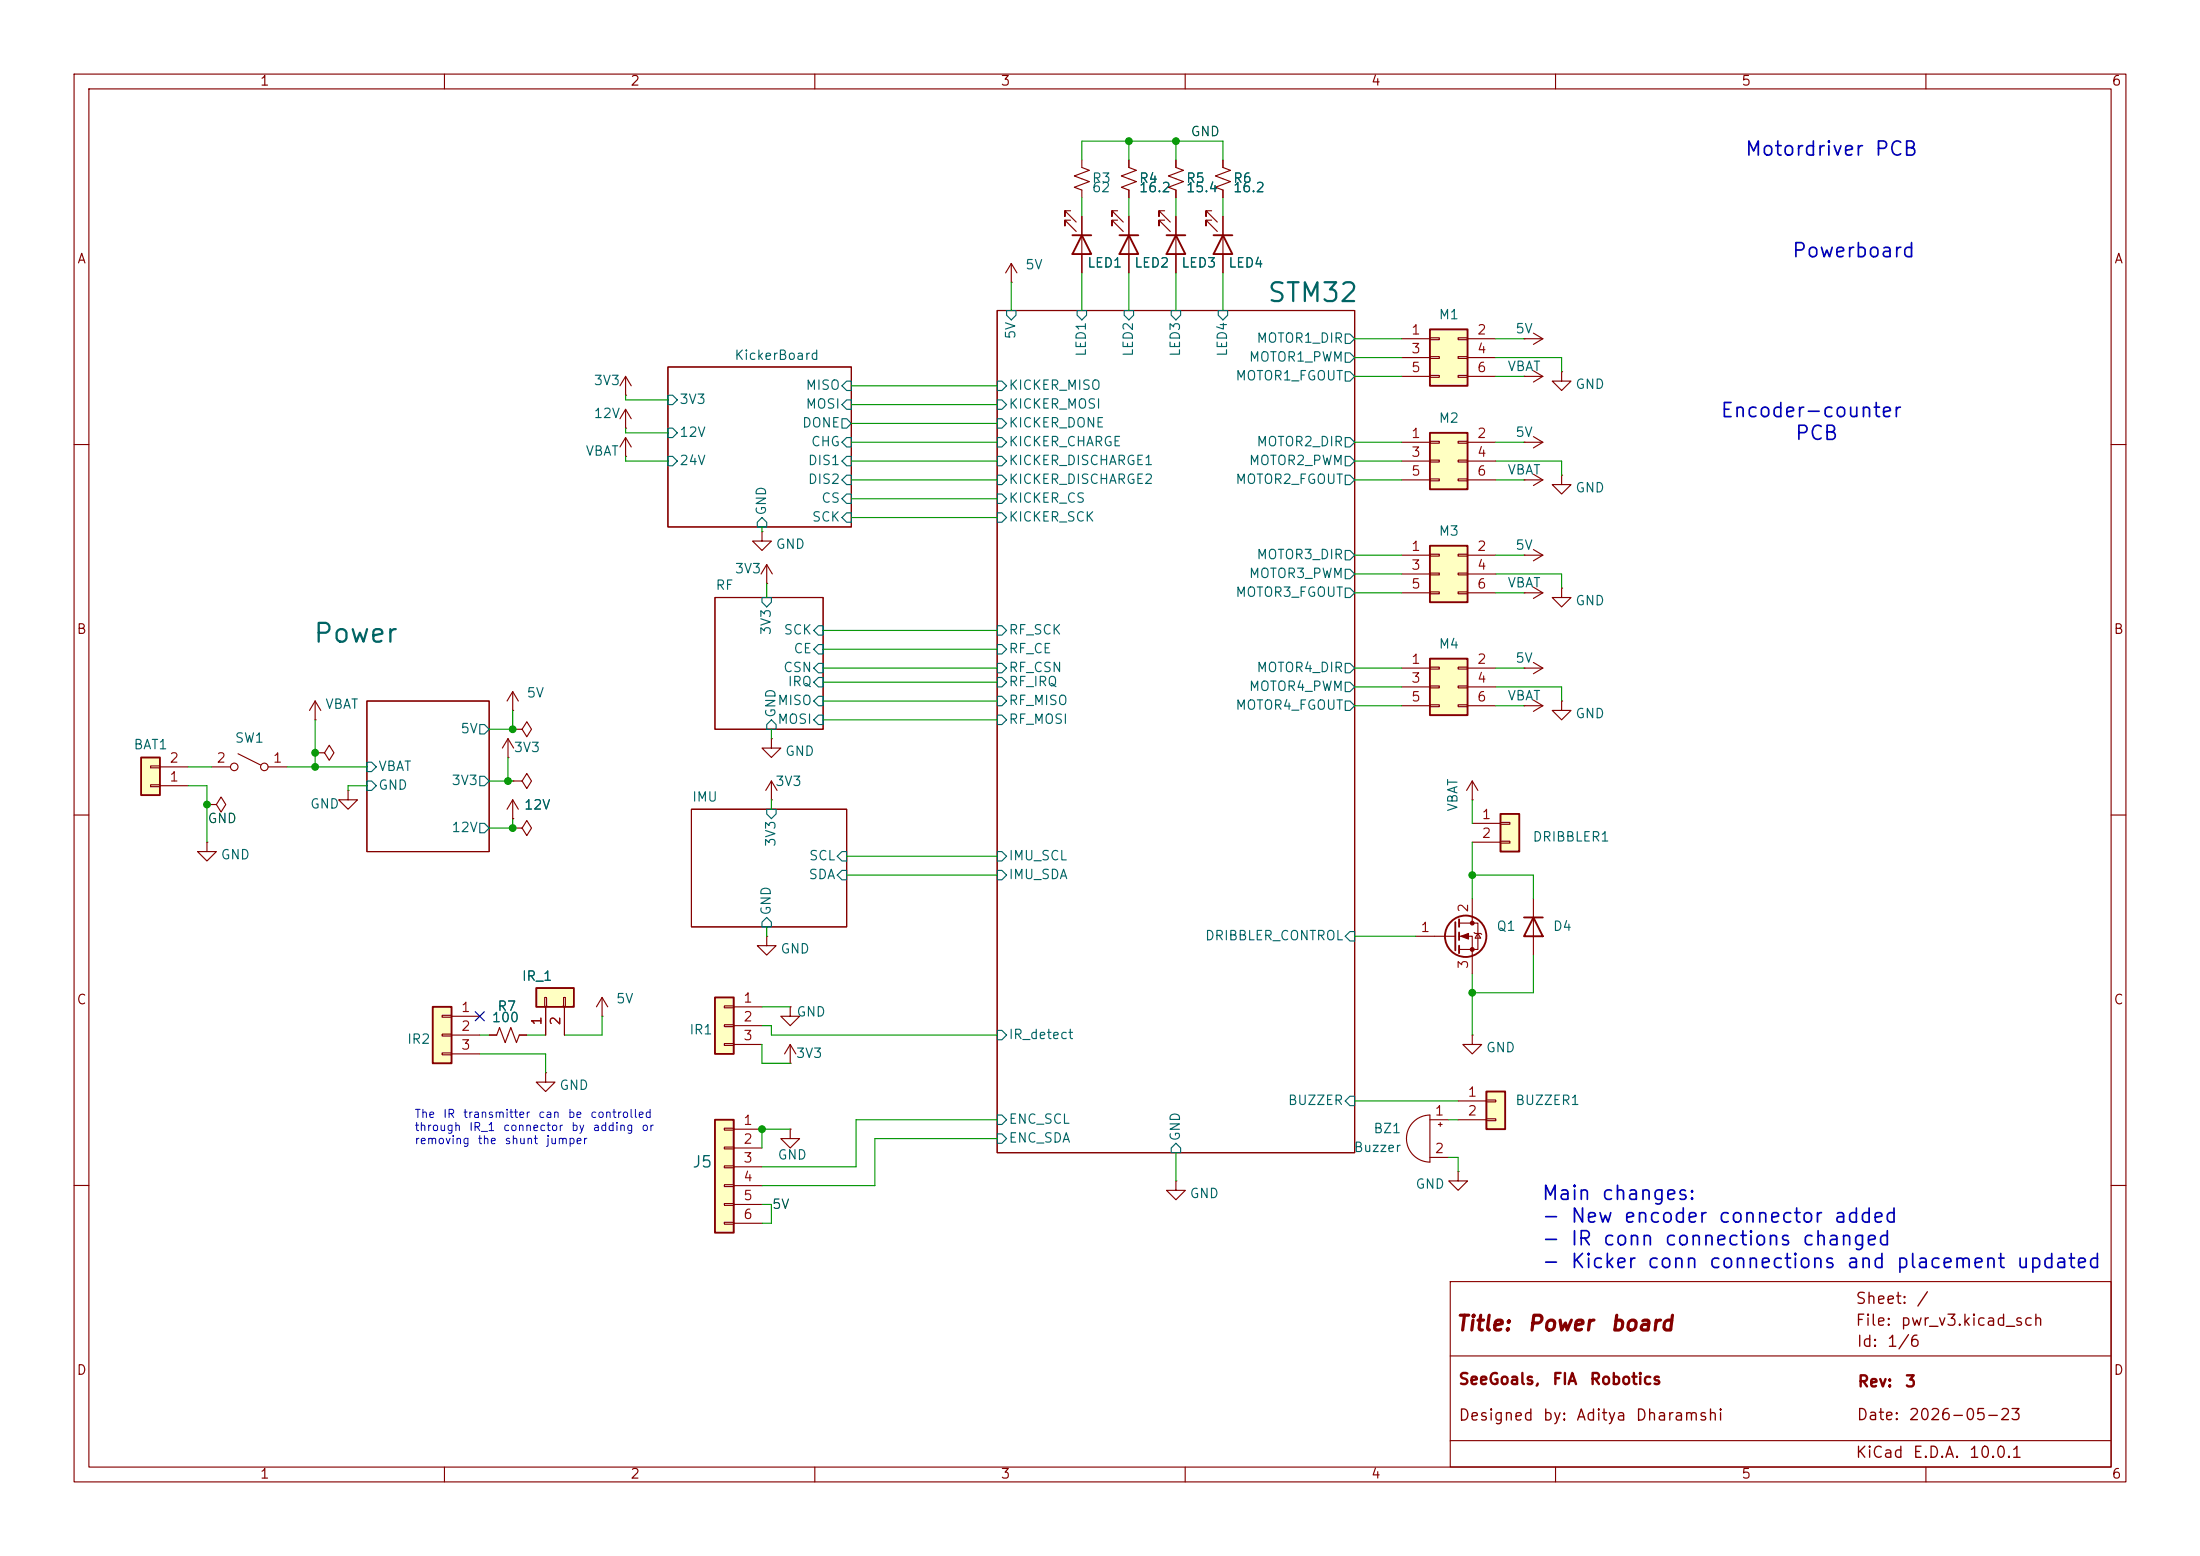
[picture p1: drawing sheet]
<svg xmlns="http://www.w3.org/2000/svg" width="297mm" height="210mm" viewBox="0 0 297 210" stroke-linecap="round" stroke-linejoin="round" font-family="sans-serif">
<g fill="none" stroke="#840000" stroke-width=".15">
<path d="M10 10h277v190h-277zM12 12h273v186h-273zM60 10v2M110 10v2M160 10v2M210 10v2M260 10v2M90.2 49.5h24.7v21.6h-24.7zM134.6 41.9h48.3v113.7h-48.3zM10 60h2M285 60h2M49.5 94.6h16.5v20.3h-16.5z"/>
<path d="M69.2 98.4h1.3l.6-1 .7 1-.7 1-.6-1M69.2 98.4h.1M96.5 80.6h14.6v17.8h-14.6zM10 110h2M69.2 110.5h.1M69.2 105.4h1.3l.6-1 .7 1-.7 1-.6-1M69.2 105.4h.1M69.2 108l-.7 1.2M69.2 108l.8 1.2M69.2 108v2.5M93.3 109.2h21v15.9h-21zM285 110h2"/>
<path d="M10 160h2M195.8 173h89.2v25h-89.2zM285 160h2M60 198v2M110 198v2M160 198v2M195.8 194.4h89.1M195.8 183h89.1M210 198v2M260 198v2"/>
</g>
<g fill="none" stroke="#006464" stroke-width=".15">
<path d="M90.2 57.8h.6l.6 .6-.6 .7h-.6zM90.2 53.3h.6l.6 .7-.6 .6h-.6zM113.7 56.5h.6l.6 .7-.6 .6h-.6zM113.7 59.7l.6-.6h.6v1.2h-.6zM114.3 51.4h.6v1.3h-.6l-.6-.6zM114.3 54h.6v1.2h-.6l-.6-.6zM134.6 59.1h.7l.6 .6-.6 .6h-.7zM134.6 56.5h.7l.6 .7-.6 .6h-.7zM134.6 51.4h.7l.6 .7-.6 .6h-.7zM134.6 54h.7l.6 .6-.6 .6h-.7zM135.9 41.9h1.3v.6l-.7 .7-.6-.7zM145.4 41.9h1.3v.6l-.7 .7-.6-.7z"/>
<path d="M151.8 41.9h1.2v.6l-.6 .7-.6-.7zM158.1 41.9h1.3v.6l-.7 .7-.6-.7zM164.5 41.9h1.2v.6l-.6 .7-.6-.7zM181.6 47.6h.6l.7 .7-.7 .6h-.6zM181.6 45.1h.6l.7 .6-.7 .7h-.6zM181.6 59.1h.6l.7 .6-.7 .6h-.6zM181.6 50.2h.6l.7 .6-.7 .6h-.6zM90.2 61.6h.6l.6 .6-.6 .7h-.6zM102.9 69.9l.6 .6v.6h-1.3v-.6zM113.7 64.8l.6-.7h.6v1.3h-.6zM113.7 69.9l.6-.7h.6v1.3h-.6zM114.3 61.6h.6v1.3h-.6l-.6-.7z"/>
<path d="M114.3 66.7h.6v1.2h-.6l-.6-.6zM134.6 61.6h.7l.6 .6-.6 .7h-.7zM134.6 64.1h.7l.6 .7-.6 .6h-.7zM134.6 66.7h.7l.6 .6-.6 .6h-.7zM134.6 69.2h.7l.6 .7-.6 .6h-.7zM181.6 79.4h.6l.7 .6-.7 .6h-.6zM181.6 76.8h.6l.7 .7-.7 .6h-.6zM181.6 61.6h.6l.7 .6-.7 .7h-.6zM181.6 74.3h.6l.7 .6-.7 .7h-.6zM181.6 64.1h.6l.7 .7-.7 .6h-.6zM64.8 97.8h.6l.6 .6-.6 .7h-.6zM102.9 80.6h1.2v.7l-.6 .6-.6-.6z"/>
<path d="M104.1 97.2l.7 .6v.6h-1.3v-.6zM110.5 87h.6v1.3h-.6l-.6-.7zM110.5 89.5h.6v1.3h-.6l-.6-.6zM110.5 91.4h.6v1.3h-.6l-.6-.6zM110.5 94h.6v1.3h-.6l-.6-.7zM110.5 96.5h.6v1.3h-.6l-.6-.6zM110.5 84.5h.6v1.2h-.6l-.6-.6zM134.6 87h.7l.6 .6-.6 .7h-.7zM134.6 89.5h.7l.6 .7-.6 .6h-.7zM134.6 91.4h.7l.6 .7-.6 .6h-.7zM134.6 94h.7l.6 .6-.6 .7h-.7zM134.6 96.5h.7l.6 .7-.6 .6h-.7z"/>
<path d="M134.6 84.5h.7l.6 .6-.6 .6h-.7zM181.6 89.5h.6l.7 .7-.7 .6h-.6zM181.6 94.6h.6l.7 .7-.7 .6h-.6zM181.6 92.1h.6l.7 .6-.7 .6h-.6zM49.5 102.9h.7l.6 .6-.6 .6h-.7zM49.5 105.4h.7l.6 .6-.6 .7h-.7zM64.8 111.1h.6l.6 .7-.6 .6h-.6zM64.8 104.8h.6l.6 .6-.6 .6h-.6zM103.5 109.2h1.3v.7l-.7 .6-.6-.6zM113.7 114.9h.6v1.3h-.6l-.7-.6zM113.7 117.5h.6v1.2h-.6l-.7-.6zM134.6 114.9h.7l.6 .7-.6 .6h-.7z"/>
<path d="M134.6 117.5h.7l.6 .6-.6 .6h-.7zM103.5 123.8l.6 .7v.6h-1.2v-.6zM134.6 139.1h.7l.6 .6-.6 .6h-.7zM182.2 125.7h.7v1.3h-.7l-.6-.6zM134.6 150.5h.7l.6 .6-.6 .7h-.7zM134.6 153h.7l.6 .7-.6 .6h-.7zM158.7 154.3l.7 .6v.7h-1.3v-.7zM182.2 148h.7v1.2h-.7l-.6-.6z"/>
</g>
<path d="M200.7 147.3h2.5v5.1h-2.5z" fill="#ffffc2"/>
<path d="M200.7 147.3h2.5v5.1h-2.5z" fill="none" stroke="#840000" stroke-width=".25"/>
<path d="M152.4 21.6v1l1 .4-2 .7 2 .8-2 .8 1 .4v1M198.8 139.7v1.3h1.2l-1.2 1.2-1.3-1.2h1.3M198.8 139.7h.1M196.8 148.6h3.9M196.8 151.1h3.9M200.7 148.5h1.2v.2h-1.2zM200.7 151h1.2v.3h-1.2z" fill="none" stroke="#840000" stroke-width=".15"/>
<path d="M96.5 151.1h2.6v15.3h-2.6z" fill="#ffffc2"/>
<g fill="none" stroke="#840000" stroke-width=".25">
<path d="M163.8 31.8h2.6M165.1 31.8l1.3 2.5h-2.6zM196.5 124.5v3.8M197 124.1v1M197 125.9v1M197 127.6v1.1M205.7 123.8h2.6M207 123.8l1.3 2.6h-2.6zM96.5 151.1h2.6v15.3h-2.6z"/>
<circle cx="197.9" cy="126.4" r="2.79"/>
</g>
<g fill="none" stroke="#840000" stroke-width=".15">
<path d="M158.7 21.6v1l1.1 .4-2.1 .7 2.1 .8-2.1 .8 1 .4v1M163.6 28.4h-.8v.8v-.8l1.5 1.6M163.6 29.7h-.8v.8v-.8l1.5 1.5M165.1 21.6v1l1 .4-2 .7 2 .8-2 .8 1 .4v1M165.1 29.2v7.6M191.1 126.4h5.4M197 124.6h2.5v3.5h-2.5M197 126.4h1.8v5M198.8 121.3v3.3M199 125.9l.1 .1h.8l.1 .1M199.5 126l.4 .6h-.8zM207 121.3v7.6"/>
<path d="M97.8 152.3h1.3v.2h-1.3zM97.8 154.8h1.3v.3h-1.3zM97.8 157.4h1.3v.2h-1.3zM97.8 159.9h1.3v.2h-1.3zM99.1 152.4h3.8M99.1 154.9h3.8M99.1 157.5h3.8M106.7 143.5h.1M106.7 141l-.8 1.2M106.7 141l.7 1.2M106.7 141v2.5M190.8 151.4a3.2 3.2 0 0 1 2.2-.9v6.3a3.2 3.2 0 0 1-2.9-1.9 3.2 3.2 0 0 1 .7-3.5z"/>
<path d="M193 151.1h2.6M193 156.2h2.6M194.2 151.8h.5M194.4 151.5v.5M97.8 162.4h1.3v.3h-1.3zM97.8 165h1.3v.2h-1.3zM99.1 160h3.8M99.1 162.6h3.8M99.1 165.1h3.8"/>
</g>
<g fill="#840000" stroke="#840000" stroke-width=".15">
<path d="M197.2 126.4l1-.4v.7z"/>
<circle cx="198.8" cy="124.6" r=".25"/>
<circle cx="198.8" cy="128.1" r=".25"/>
</g>
<path d="M72.4 133.4h5.1v2.5h-5.1z" fill="#ffffc2"/>
<path d="M72.4 133.4h5.1v2.5h-5.1z" fill="none" stroke="#840000" stroke-width=".25"/>
<path d="M146 21.6v1l1.1 .4-2.1 .7 2.1 .8-2.1 .8 1 .4v1M73.5 134.6h.3v1.3h-.3zM73.7 135.9v3.8M76.1 134.6h.2v1.3h-.2zM76.2 135.9v3.8M196.8 158.1v1.3h-1.2l1.2 1.3 1.3-1.3h-1.3M196.8 158.1h.1" fill="none" stroke="#840000" stroke-width=".15"/>
<path d="M96.5 134.6h2.6v7.6h-2.6z" fill="#ffffc2"/>
<path d="M96.5 134.6h2.6v7.6h-2.6z" fill="none" stroke="#840000" stroke-width=".25"/>
<path d="M81.3 137.2h.1M81.3 134.6l-.8 1.3M81.3 134.6l.7 1.3M81.3 134.6v2.6M97.8 135.8h1.3v.2h-1.3zM97.8 138.3h1.3v.3h-1.3zM99.1 135.9h3.8M99.1 138.4h3.8M97.8 140.8h1.3v.3h-1.3zM99.1 141h3.8" fill="none" stroke="#840000" stroke-width=".15"/>
<path d="M202.6 109.9h2.5v5h-2.5z" fill="#ffffc2"/>
<path d="M202.6 109.9h2.5v5h-2.5z" fill="none" stroke="#840000" stroke-width=".25"/>
<path d="M198.8 111.1h3.8M198.8 113.7h3.8M202.6 111h1.2v.3h-1.2zM202.6 113.5h1.2v.3h-1.2z" fill="none" stroke="#840000" stroke-width=".15"/>
<path d="M19 102.2h2.6v5.1h-2.6z" fill="#ffffc2"/>
<path d="M151.1 31.8h2.6M152.4 31.8l1.3 2.5h-2.6zM157.5 31.8h2.5M158.7 31.8l1.3 2.5h-2.5zM19 102.2h2.6v5.1h-2.6z" fill="none" stroke="#840000" stroke-width=".25"/>
<g fill="none" stroke="#840000" stroke-width=".15">
<path d="M150.9 28.4h-.8v.8v-.8l1.5 1.6M150.9 29.7h-.8v.8v-.8l1.5 1.5M152.4 29.2v7.6M157.2 28.4h-.7v.8v-.8l1.5 1.6M157.2 29.7h-.7v.8v-.8l1.5 1.5M158.7 29.2v7.6M205.7 74.9h.1M205.7 74.9h2.6M207 74.2l1.3 .7M208.3 74.9l-1.3 .8M20.3 105.9h1.3v.3h-1.3zM20.3 103.4h1.3v.2h-1.3z"/>
<path d="M21.6 106h3.8M21.6 103.5h3.8M198.8 108h.1M198.8 105.4l-.8 1.3M198.8 105.4l.7 1.3M198.8 105.4v2.6"/>
</g>
<path d="M193 88.9h5.1v7.6h-5.1z" fill="#ffffc2"/>
<path d="M193 88.9h5.1v7.6h-5.1z" fill="none" stroke="#840000" stroke-width=".25"/>
<g fill="none" stroke="#840000" stroke-width=".15">
<path d="M42.5 97.2h.1M42.5 94.6l-.7 1.3M42.5 94.6l.8 1.3M42.5 94.6v2.6M189.2 90.2h3.8M189.2 92.7h3.8M189.2 95.3h3.8M193 90h1.3v.3h-1.3zM193 92.6h1.3v.2h-1.3zM193 95.1h1.3v.3h-1.3zM196.8 90h1.3v.3h-1.3zM196.8 92.6h1.3v.2h-1.3z"/>
<path d="M196.8 95.1h1.3v.3h-1.3zM198.1 90.2h3.8M198.1 92.7h3.8M198.1 95.3h3.8M205.7 95.3h.1M205.7 95.3h2.6M207 94.5l1.3 .8M208.3 95.3l-1.3 .7M210.8 94.6v1.3h1.3l-1.3 1.3-1.3-1.3h1.3M210.8 94.6h.1M42.5 101.6h1.3l.6-1 .7 1-.7 1-.6-1M42.5 101.6h.1"/>
<path d="M47 106.7v1.3h1.3l-1.3 1.2-1.3-1.2h1.3M47 106.7h.1M66 139.7h1.1l.3-1 .8 2 .8-2 .7 2 .4-1h1M106.7 135.9v1.3h1.2l-1.2 1.2-1.3-1.2h1.3M106.7 135.9h.1M106.7 152.4v1.3h-1.3l1.3 1.2 1.2-1.2h-1.2M106.7 152.4h.1"/>
</g>
<path d="M58.4 135.9h2.6v7.6h-2.6z" fill="#ffffc2"/>
<path d="M144.8 31.8h2.5M146 31.8l1.3 2.5h-2.5zM58.4 135.9h2.6v7.6h-2.6z" fill="none" stroke="#840000" stroke-width=".25"/>
<g fill="none" stroke="#840000" stroke-width=".15">
<path d="M136.5 38.1h.1M136.5 35.6l-.7 1.2M136.5 35.6l.8 1.2M136.5 35.6v2.5M144.5 28.4h-.7v.8v-.8l1.5 1.6M144.5 29.7h-.7v.8v-.8l1.5 1.5M146 29.2v7.6M102.9 71.8v1.2h1.2l-1.2 1.3-1.3-1.3h1.3M102.9 71.8h.1M103.5 78.7h.1M103.5 76.2l-.8 1.3M103.5 76.2l.8 1.3"/>
<path d="M103.5 76.2v2.5M68.6 99.7l-.8 1.3M68.6 99.7l.7 1.3M68.6 99.7v2.5M104.1 99.7v1.3h1.3l-1.3 1.2-1.2-1.2h1.2M104.1 99.7h.1M27.9 113.7v1.2h1.3l-1.3 1.3-1.2-1.3h1.2M27.9 113.7h.1M27.9 108.6h1.3l.6-1 .7 1-.7 1-.6-1M27.9 108.6h.1M28.6 103.5h2.5M32.1 101.7l3.1 1.6"/>
<path d="M36.2 103.5h2.5M68.6 102.2h.1M69.2 111.8h1.3l.6-1.1 .7 1.1-.7 1-.6-1M69.2 111.8h.1M104.1 108h.1M104.1 105.4l-.7 1.3M104.1 105.4l.8 1.3M104.1 105.4v2.6M59.7 137h1.3v.3h-1.3zM59.7 139.6h1.3v.2h-1.3zM61 137.2h3.8M61 139.7h3.8"/>
<path d="M103.5 126.4v1.2h1.3l-1.3 1.3-1.3-1.3h1.3M103.5 126.4h.1M59.7 142.1h1.3v.3h-1.3zM61 142.2h3.8M73.7 144.8v1.3h1.2l-1.2 1.2-1.3-1.2h1.3M73.7 144.8h.1M158.7 159.4v1.3h1.3l-1.3 1.2-1.2-1.2h1.2M158.7 159.4h.1"/>
<circle cx="31.6" cy="103.5" r=".51"/>
<circle cx="35.7" cy="103.5" r=".51"/>
</g>
<path d="M193 58.4h5.1v7.6h-5.1z" fill="#ffffc2"/>
<path d="M193 58.4h5.1v7.6h-5.1z" fill="none" stroke="#840000" stroke-width=".25"/>
<g fill="none" stroke="#840000" stroke-width=".15">
<path d="M84.5 53.3h.1M84.5 57.8h.1M84.5 50.8l-.8 1.3M84.5 50.8l.7 1.3M84.5 50.8v2.5M84.5 55.2v2.6M84.5 59.1v2.5M84.5 59.1l-.8 1.2M84.5 59.1l.7 1.2M84.5 55.2l-.8 1.3M84.5 55.2l.7 1.3M189.2 59.7h3.8"/>
<path d="M193 59.6h1.3v.2h-1.3zM196.8 59.6h1.3v.2h-1.3zM198.1 59.7h3.8M84.5 61.6h.1M189.2 62.2h3.8M189.2 64.8h3.8M193 62.1h1.3v.3h-1.3zM193 64.6h1.3v.3h-1.3zM196.8 62.1h1.3v.3h-1.3zM196.8 64.6h1.3v.3h-1.3zM198.1 62.2h3.8M198.1 64.8h3.8"/>
<path d="M210.8 79.4v1.2h1.3l-1.3 1.3-1.3-1.3h1.3M210.8 79.4h.1M69.2 95.9h.1M69.2 93.3l-.7 1.3M69.2 93.3l.8 1.3M69.2 93.3v2.6M205.7 90.2h.1M205.7 90.2h2.6M207 89.4l1.3 .8M208.3 90.2l-1.3 .7"/>
</g>
<path d="M193 44.5h5.1v7.6h-5.1z" fill="#ffffc2"/>
<path d="M193 44.5h5.1v7.6h-5.1z" fill="none" stroke="#840000" stroke-width=".25"/>
<g fill="none" stroke="#840000" stroke-width=".15">
<path d="M189.2 45.7h3.8M189.2 48.3h3.8M189.2 50.8h3.8M193 45.6h1.3v.2h-1.3zM193 48.1h1.3v.3h-1.3zM193 50.7h1.3v.2h-1.3zM196.8 45.6h1.3v.2h-1.3zM196.8 48.1h1.3v.3h-1.3zM196.8 50.7h1.3v.2h-1.3zM198.1 45.7h3.8M198.1 48.3h3.8M198.1 50.8h3.8"/>
<path d="M205.7 45.7h.1M205.7 50.8h.1M205.7 59.7h.1M205.7 45.7h2.6M205.7 50.8h2.6M205.7 59.7h2.6M207 45l1.3 .7M207 50l1.3 .8M207 58.9l1.3 .8M208.3 45.7l-1.3 .8M208.3 50.8l-1.3 .8M208.3 59.7l-1.3 .8"/>
<path d="M210.8 50.2v1.2h1.3l-1.3 1.3-1.3-1.3h1.3M210.8 50.2h.1M205.7 64.8h.1M205.7 64.8h2.6M207 64l1.3 .8M208.3 64.8l-1.3 .7M210.8 64.1v1.3h1.3l-1.3 1.3-1.3-1.3h1.3M210.8 64.1h.1"/>
</g>
<path d="M193 73.7h5.1v7.6h-5.1z" fill="#ffffc2"/>
<path d="M193 73.7h5.1v7.6h-5.1z" fill="none" stroke="#840000" stroke-width=".25"/>
<g fill="none" stroke="#840000" stroke-width=".15">
<path d="M146 29.2v2.6M146 34.3v2.5M152.4 21.6v1M152.4 25.7v1M152.4 29.2v2.6M152.4 34.3v2.5M158.7 21.6v1M158.7 25.7v1M158.7 29.2v2.6M158.7 34.3v2.5M165.1 21.6v1M165.1 25.7v1"/>
<path d="M165.1 29.2v2.6M165.1 34.3v2.5M189.2 74.9h3.8M189.2 77.5h3.8M193 74.8h1.3v.3h-1.3zM193 77.3h1.3v.3h-1.3zM193 79.9h1.3v.2h-1.3zM196.8 74.8h1.3v.3h-1.3zM196.8 77.3h1.3v.3h-1.3zM196.8 79.9h1.3v.2h-1.3zM198.1 74.9h3.8M198.1 77.5h3.8"/>
<path d="M207 79.2l1.3 .8M189.2 80h3.8M198.1 80h3.8M205.7 80h.1M205.7 80h2.6M208.3 80l-1.3 .8M69.2 111.8h.1M69.2 110.5h.1M66 139.7h1.1M70.1 139.7h1M73.7 135.9v3.8M76.2 135.9v3.8"/>
</g>
<g fill="none" stroke="#009600" stroke-width=".15">
<path d="M152.4 19.1v2.5M158.7 19.1v2.5M136.5 38.1v3.8M146 21.6v-2.5h19.1v2.5M146 26.7v2.5M146 36.8v5.1M152.4 26.7v2.5M152.4 36.8v5.1M158.7 26.7v2.5M158.7 36.8v5.1M165.1 26.7v2.5M165.1 36.8v5.1"/>
<path d="M84.5 53.3v.7h5.7M84.5 57.8v.6h5.7M114.9 59.7h19.7M114.9 57.2h19.7M114.9 52.1h19.7M114.9 54.6h19.7M182.9 59.7h6.3M182.9 50.8h6.3M182.9 45.7h6.3M182.9 48.3h6.3M201.9 48.3h8.9v1.9M201.9 59.7h3.8"/>
<path d="M201.9 50.8h3.8M201.9 45.7h3.8M84.5 61.6v.6h5.7M102.9 71.1v.7M103.5 78.7v1.9M114.9 69.9h19.7M114.9 62.2h19.7M114.9 64.8h19.7M114.9 67.3h19.7M182.9 62.2h6.3M182.9 64.8h6.3M182.9 77.5h6.3"/>
<path d="M182.9 74.9h6.3M201.9 62.2h8.9v1.9M201.9 77.5h8.9v1.9M201.9 64.8h3.8M201.9 74.9h3.8M42.5 97.2v6.3M69.2 95.9v2.5h-3.2M104.1 98.4v1.3M111.1 94.6h23.5M111.1 92.1h23.5M111.1 90.2h23.5M111.1 97.2h23.5"/>
<path d="M111.1 85.1h23.5M111.1 87.6h23.5M182.9 90.2h6.3M182.9 92.7h6.3M182.9 80h6.3M182.9 95.3h6.3M201.9 90.2h3.8M201.9 92.7h8.9v1.9M201.9 80h3.8M201.9 95.3h3.8M25.4 103.5h3.2M25.4 106h2.5v7.7"/>
<path d="M38.7 103.5h10.8M49.5 106h-2.5v.7M66 105.4h3.2M68.6 102.2v3.2M69.2 110.5v1.3h-3.2M104.1 108v1.2M114.3 115.6h20.3M114.3 118.1h20.3M198.8 118.1h8.2v3.2M198.8 108v3.1M198.8 113.7v7.6M64.8 139.7h1.2"/>
<path d="M71.1 139.7h2.6M81.3 137.2v2.5h-5.1M102.9 138.4h1.2v1.3h30.5M102.9 135.9h3.8M103.5 125.1v1.3M182.9 126.4h8.2M198.8 131.4v8.3M207 128.9v5.1h-8.2M64.8 142.2h8.9v2.6M102.9 141v2.5h3.8M106.7 152.4h-3.8v2.5M134.6 153.7h-16.5v6.3h-15.2"/>
<path d="M134.6 151.1h-19v6.4h-12.7M158.7 155.6v3.8M182.9 148.6h13.9M195.6 156.2h1.2v1.9M195.6 151.1h1.2M102.9 162.6h1.2v2.5h-1.2"/>
</g>
<path d="M64.2 136.6l1.2 1.2M65.4 136.6l-1.2 1.2" fill="none" stroke="#000084" stroke-width=".15"/>
<g fill="#009600" stroke="#009600" stroke-width=".14">
<circle cx="198.8" cy="134" r=".46"/>
<circle cx="198.8" cy="118.1" r=".46"/>
<circle cx="27.9" cy="108.6" r=".46"/>
<circle cx="42.5" cy="101.6" r=".46"/>
<circle cx="42.5" cy="103.5" r=".46"/>
<circle cx="69.2" cy="98.4" r=".46"/>
<circle cx="68.6" cy="105.4" r=".46"/>
<circle cx="102.9" cy="152.4" r=".46"/>
<circle cx="152.4" cy="19.1" r=".46"/>
<circle cx="158.7" cy="19.1" r=".46"/>
<circle cx="69.2" cy="111.8" r=".46"/>
</g>
<g font-size="2.5" fill="#006464">
<text x="170.9" y="41.4">STM32</text>
<text x="42.2" y="87.4">Power</text>
</g>
<g font-size="2" fill="#840000">
<text x="196.4" y="180.1">Title:</text>
<text x="206.1" y="180.1">Power</text>
<text x="217.3" y="180.1">board</text>
</g>
<g font-size="1.9" fill="#0000c2">
<text x="235.5" y="21.5">Motordriver PCB</text>
<text x="241.8" y="35.2">Powerboard</text>
<text x="232.1" y="56.8">Encoder-counter</text>
<text x="242.2" y="59.9">PCB</text>
<text x="208" y="162.4">Main changes:</text>
<text x="208" y="165.5">- New encoder connector added</text>
<text x="208" y="168.6">- IR conn connections changed</text>
<text x="208" y="171.6">- Kicker conn connections and placement updated</text>
</g>
<text font-size="1.5" fill="#006464" x="93.4" y="158">J5</text>
<g font-size="1.5" fill="#840000">
<text x="250.4" y="179.3">File:</text>
<text x="250.4" y="176.4">Sheet:</text>
<text x="256.5" y="179.3">pwr_v3.kicad_sch</text>
<text x="258.6" y="176.4">/</text>
<text x="250.6" y="182.2">Id:</text>
<text x="254.6" y="182.2">1/6</text>
<text x="196.8" y="187.3">SeeGoals,</text>
<text x="209.5" y="187.3">FIA</text>
<text x="214.5" y="187.3">Robotics</text>
<text x="250.7" y="187.6">Rev:</text>
<text x="257.1" y="187.6">3</text>
<text x="196.8" y="192.1">Designed</text>
<text x="208.2" y="192.1">by:</text>
<text x="212.7" y="192.1">Aditya</text>
<text x="220.7" y="192.1">Dharamshi</text>
<text x="250.4" y="197.1">KiCad</text>
<text x="250.5" y="192.1">Date:</text>
<text x="257.6" y="192.1">2026-05-23</text>
<text x="258.1" y="197.1">E.D.A.</text>
<text x="265.7" y="197.1">10.0.1</text>
</g>
<g font-size="1.3" fill="#840000">
<text x="35" y="11.9">1</text>
<text x="85" y="11.9">2</text>
<text x="135" y="11.9">3</text>
<text x="185" y="11.9">4</text>
<text x="235" y="11.9">5</text>
<text x="285" y="11.9">6</text>
<text x="10.3" y="35.9">A</text>
<text x="285.3" y="35.9">A</text>
<text x="10.3" y="85.9">B</text>
<text x="285.3" y="85.9">B</text>
<text x="10.3" y="135.9">C</text>
<text x="285.3" y="135.9">C</text>
<text x="10.3" y="185.9">D</text>
<text x="285.3" y="185.9">D</text>
<text x="35" y="199.9">1</text>
<text x="85" y="199.9">2</text>
<text x="135" y="199.9">3</text>
<text x="185" y="199.9">4</text>
<text x="235" y="199.9">5</text>
<text x="285" y="199.9">6</text>
</g>
<g font-size="1.3" fill="#0f0f0f">
<text x="160.7" y="18.7">GND</text>
<text x="27.9" y="111.4">GND</text>
<text x="104.1" y="163.5">5V</text>
</g>
<g font-size="1.3" fill="#006464">
<text x="147.3" y="25">R3</text>
<text x="147.3" y="26.3">62</text>
<text x="153.7" y="25">R4</text>
<text x="153.7" y="26.3">16.2</text>
<text x="160" y="25">R5</text>
<text x="160" y="26.3">15.4</text>
<text x="166.4" y="25">R6</text>
<text x="166.4" y="26.3">16.2</text>
<text x="138.3" y="36.7">5V</text>
<text x="146.7" y="36.4">LED1</text>
<text x="153" y="36.4">LED2</text>
<text x="159.4" y="36.4">LED3</text>
<text x="165.7" y="36.4">LED4</text>
<text x="137.4" y="45.9" transform="rotate(-90 137.4 45.9)">5V</text>
<text x="169.5" y="46.6">MOTOR1_DIR</text>
<text x="194.1" y="43.4">M1</text>
<text x="204.5" y="45.3">5V</text>
<text x="80.1" y="52.3">3V3</text>
<text x="99.1" y="48.9">KickerBoard</text>
<text x="108.7" y="52.9">MISO</text>
<text x="136.1" y="52.9">KICKER_MISO</text>
<text x="146.9" y="48.2" transform="rotate(-90 146.9 48.2)">LED1</text>
<text x="153.3" y="48.2" transform="rotate(-90 153.3 48.2)">LED2</text>
<text x="159.6" y="48.2" transform="rotate(-90 159.6 48.2)">LED3</text>
<text x="166" y="48.2" transform="rotate(-90 166 48.2)">LED4</text>
<text x="166.7" y="51.7">MOTOR1_FGOUT</text>
<text x="168.5" y="49.1">MOTOR1_PWM</text>
<text x="203.4" y="50.4">VBAT</text>
<text x="212.6" y="52.8">GND</text>
<text x="80.1" y="56.7">12V</text>
<text x="91.6" y="59.3">12V</text>
<text x="91.6" y="54.8">3V3</text>
<text x="108.2" y="58">DONE</text>
<text x="108.7" y="55.5">MOSI</text>
<text x="136.1" y="58">KICKER_DONE</text>
<text x="136.1" y="55.5">KICKER_MOSI</text>
<text x="194.1" y="57.4">M2</text>
<text x="204.5" y="59.3">5V</text>
<text x="79" y="61.8">VBAT</text>
<text x="91.6" y="63.1">24V</text>
<text x="109" y="65.6">DIS2</text>
<text x="109" y="63.1">DIS1</text>
<text x="109.4" y="60.6">CHG</text>
<text x="136.1" y="63.1">KICKER_DISCHARGE1</text>
<text x="136.1" y="65.6">KICKER_DISCHARGE2</text>
<text x="136.1" y="60.6">KICKER_CHARGE</text>
<text x="166.7" y="65.6">MOTOR2_FGOUT</text>
<text x="168.5" y="63.1">MOTOR2_PWM</text>
<text x="169.5" y="60.6">MOTOR2_DIR</text>
<text x="203.4" y="64.4">VBAT</text>
<text x="103.7" y="69.7" transform="rotate(-90 103.7 69.7)">GND</text>
<text x="109.5" y="70.7">SCK</text>
<text x="110.8" y="68.2">CS</text>
<text x="136.1" y="68.2">KICKER_CS</text>
<text x="136.1" y="70.7">KICKER_SCK</text>
<text x="212.6" y="66.8">GND</text>
<text x="99.1" y="77.7">3V3</text>
<text x="104.6" y="74.4">GND</text>
<text x="169.5" y="75.8">MOTOR3_DIR</text>
<text x="194.1" y="72.6">M3</text>
<text x="204.5" y="74.5">5V</text>
<text x="96.5" y="79.9">RF</text>
<text x="166.7" y="80.9">MOTOR3_FGOUT</text>
<text x="168.5" y="78.3">MOTOR3_PWM</text>
<text x="203.4" y="79.6">VBAT</text>
<text x="212.6" y="82">GND</text>
<text x="104.4" y="85.8" transform="rotate(-90 104.4 85.8)">3V3</text>
<text x="105.7" y="86">SCK</text>
<text x="107" y="88.5">CE</text>
<text x="136.1" y="88.5">RF_CE</text>
<text x="136.1" y="86">RF_SCK</text>
<text x="194.1" y="87.9">M4</text>
<text x="204.5" y="89.8">5V</text>
<text x="43.8" y="96">VBAT</text>
<text x="71" y="94.5">5V</text>
<text x="104.9" y="95.5">MISO</text>
<text x="105.7" y="91">CSN</text>
<text x="106.3" y="92.9">IRQ</text>
<text x="136.1" y="91">RF_CSN</text>
<text x="136.1" y="92.9">RF_IRQ</text>
<text x="136.1" y="95.5">RF_MISO</text>
<text x="168.5" y="93.6">MOTOR4_PWM</text>
<text x="169.5" y="91">MOTOR4_DIR</text>
<text x="203.4" y="94.8">VBAT</text>
<text x="18" y="101.4">BAT1</text>
<text x="31.6" y="100.6">SW1</text>
<text x="62.1" y="99.3">5V</text>
<text x="69.3" y="101.8">3V3</text>
<text x="104.9" y="98">MOSI</text>
<text x="105" y="97" transform="rotate(-90 105 97)">GND</text>
<text x="136.1" y="98">RF_MOSI</text>
<text x="166.7" y="96.1">MOTOR4_FGOUT</text>
<text x="212.6" y="97.3">GND</text>
<text x="51" y="104.4">VBAT</text>
<text x="51" y="106.9">GND</text>
<text x="60.9" y="106.3">3V3</text>
<text x="104.6" y="106.4">3V3</text>
<text x="105.9" y="102.3">GND</text>
<text x="41.8" y="109.4">GND</text>
<text x="60.9" y="112.6">12V</text>
<text x="70.7" y="109.6">12V</text>
<text x="93.3" y="108.5">IMU</text>
<text x="197.1" y="109.6" transform="rotate(-90 197.1 109.6)">VBAT</text>
<text x="206.8" y="113.9">DRIBBLER1</text>
<text x="29.7" y="116.3">GND</text>
<text x="105" y="114.4" transform="rotate(-90 105 114.4)">3V3</text>
<text x="109.1" y="119">SDA</text>
<text x="109.1" y="116.4">SCL</text>
<text x="136.1" y="116.4">IMU_SCL</text>
<text x="136.1" y="119">IMU_SDA</text>
<text x="104.4" y="123.6" transform="rotate(-90 104.4 123.6)">GND</text>
<text x="201.9" y="126">Q1</text>
<text x="209.6" y="126">D4</text>
<text x="105.3" y="129">GND</text>
<text x="162.6" y="127.2">DRIBBLER_CONTROL</text>
<text x="67.1" y="136.8">R7</text>
<text x="70.4" y="132.7">IR_1</text>
<text x="83.1" y="135.7">5V</text>
<text x="107.4" y="137.5">GND</text>
<text x="54.9" y="141.2">IR2</text>
<text x="66.3" y="138.3">100</text>
<text x="93" y="139.9">IR1</text>
<text x="107.4" y="143.1">3V3</text>
<text x="136.1" y="140.6">IR_detect</text>
<text x="200.5" y="142.3">GND</text>
<text x="75.4" y="147.4">GND</text>
<text x="173.8" y="149.5">BUZZER</text>
<text x="204.5" y="149.5">BUZZER1</text>
<text x="136.1" y="152">ENC_SCL</text>
<text x="136.1" y="154.5">ENC_SDA</text>
<text x="159.6" y="154.1" transform="rotate(-90 159.6 154.1)">GND</text>
<text x="182.7" y="155.8">Buzzer</text>
<text x="185.3" y="153.3">BZ1</text>
<text x="104.9" y="156.8">GND</text>
<text x="191" y="160.8">GND</text>
<text x="160.5" y="162">GND</text>
</g>
<g font-size="1.3" fill="#a90000">
<text x="190.4" y="45.5">1</text>
<text x="199.3" y="45.5">2</text>
<text x="190.4" y="48">3</text>
<text x="190.4" y="50.5">5</text>
<text x="199.3" y="48">4</text>
<text x="199.3" y="50.5">6</text>
<text x="190.4" y="59.4">1</text>
<text x="199.3" y="59.4">2</text>
<text x="190.4" y="62">3</text>
<text x="190.4" y="64.5">5</text>
<text x="199.3" y="62">4</text>
<text x="199.3" y="64.5">6</text>
<text x="190.4" y="74.7">1</text>
<text x="190.4" y="77.2">3</text>
<text x="199.3" y="74.7">2</text>
<text x="199.3" y="77.2">4</text>
<text x="190.4" y="79.8">5</text>
<text x="199.3" y="79.8">6</text>
<text x="190.4" y="89.9">1</text>
<text x="199.3" y="89.9">2</text>
<text x="190.4" y="92.5">3</text>
<text x="190.4" y="95">5</text>
<text x="199.3" y="92.5">4</text>
<text x="199.3" y="95">6</text>
<text x="22.8" y="105.8">1</text>
<text x="22.8" y="103.3">2</text>
<text x="29.1" y="103.3">2</text>
<text x="36.8" y="103.3">1</text>
<text x="200" y="110.9">1</text>
<text x="200" y="113.4">2</text>
<text x="198.5" y="123.3" transform="rotate(-90 198.5 123.3)">2</text>
<text x="191.7" y="126.1">1</text>
<text x="198.5" y="130.9" transform="rotate(-90 198.5 130.9)">3</text>
<text x="62.2" y="136.9">1</text>
<text x="100.3" y="135.6">1</text>
<text x="62.2" y="139.4">2</text>
<text x="62.2" y="142">3</text>
<text x="73.4" y="138.5" transform="rotate(-90 73.4 138.5)">1</text>
<text x="75.9" y="138.5" transform="rotate(-90 75.9 138.5)">2</text>
<text x="100.3" y="138.2">2</text>
<text x="100.3" y="140.7">3</text>
<text x="198" y="148.3">1</text>
<text x="100.3" y="152.1">1</text>
<text x="100.3" y="154.7">2</text>
<text x="193.6" y="150.9">1</text>
<text x="193.6" y="156">2</text>
<text x="198" y="150.9">2</text>
<text x="100.3" y="157.2">3</text>
<text x="100.3" y="159.8">4</text>
<text x="100.3" y="162.3">5</text>
<text x="100.3" y="164.8">6</text>
</g>
<g font-size="1.1" fill="#0000c2">
<text x="55.9" y="151.2">The</text>
<text x="55.9" y="152.9">through</text>
<text x="55.9" y="154.7">removing</text>
<text x="59.7" y="151.2">IR</text>
<text x="62.4" y="151.2">transmitter</text>
<text x="63.2" y="152.9">IR_1</text>
<text x="64.4" y="154.7">the</text>
<text x="67.8" y="152.9">connector</text>
<text x="68" y="154.7">shunt</text>
<text x="72.6" y="151.2">can</text>
<text x="73.6" y="154.7">jumper</text>
<text x="76.6" y="151.2">be</text>
<text x="77" y="152.9">by</text>
<text x="79.6" y="151.2">controlled</text>
<text x="79.9" y="152.9">adding</text>
<text x="86.5" y="152.9">or</text>
</g>
</svg>
